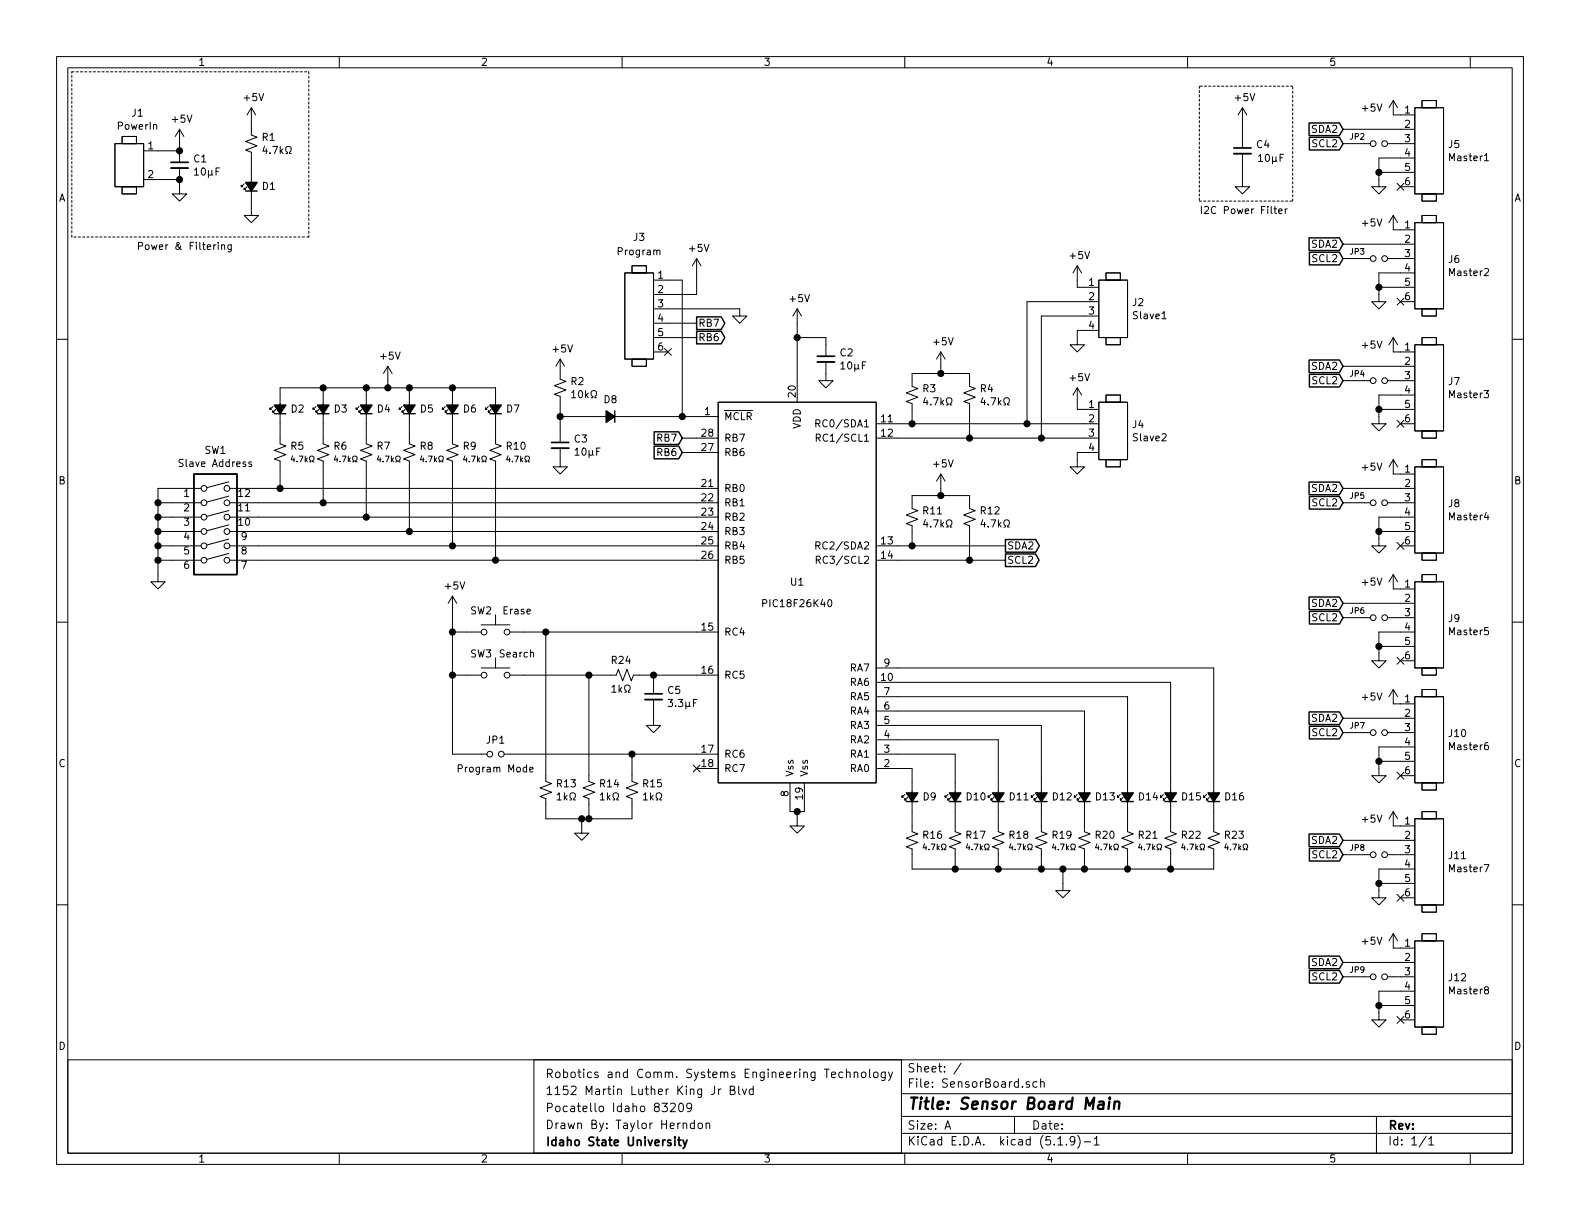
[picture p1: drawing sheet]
<svg xmlns="http://www.w3.org/2000/svg" width="279mm" height="216mm" viewBox="0 0 279 216" stroke-linecap="round" stroke-linejoin="round" font-family="sans-serif">
<g fill="none" stroke="#000" stroke-width=".18">
<path d="M10 10h259.4v195.9h-259.4zM12 12h255.4v191.9h-255.4zM44.4 19.1v4.8l1.1 .4-2.1 .7 2.1 .8-2.1 .7 1 .4v11.2h1.3l-1.3 1.3-1.2-1.3h1.2M44.4 19.1l-.7 1.2M44.4 19.1l.8 1.2M60 10v2M110 10v2M160 10v2M210 10v2M219.7 19.1l-.8 1.2M219.7 19.1v7.1M219.7 19.1l.8 1.2"/>
<path d="M246.4 17.8v2.5h3.8M246.4 17.8l-.8 1.3M246.4 17.8l.7 1.3M250.2 19.1h5.1v15.2h-5.1zM251.5 17.8h2.5v1.3h-2.5zM260 10v2M20.3 25.4h5.1v7.6h-5.1zM21.6 33h2.5v1.3h-2.5zM21.6 24.1h2.5v1.3h-2.5zM25.4 26.7h6.3M25.4 31.8h6.3M31.7 29.7v4.6h1.3l-1.3 1.3-1.2-1.3h1.2"/>
<path d="M31.7 22.9l-.7 1.2M31.7 22.9v5.8M31.7 22.9l.8 1.2M43.2 32.5l-.5 .5v-.2v.2h.2M43.7 33l-.5 .5v-.2v.2h.2M46.8 25.8l-.3 .9h.8M50.5 27.2h.3v-.3a.55 .55 0 0 1-.2-.8 .55 .55 0 0 1 .8 0l.1 .1a.53 .53 0 0 1-.3 .7v.3h.3M219.7 27.2v5.8h1.3l-1.3 1.3-1.3-1.3h1.3M225.3 36.9h.5M225.5 36.5v1.1l.3 .2M226.1 37.3l.6-.1v-.2l-.4-.1-.2 .2 .1 .6h.5M227.3 36.9v.9"/>
<path d="M227.6 36.9l-.3 .3M237.5 25.4h4.8M237.5 22.9h12.7M243.8 30.5h6.4M245.4 25.4h4.8M246.4 38.1v2.5h3.8M246.4 38.1l-.8 1.3M246.4 38.1l.7 1.3M247 32.4l1.3 1.2M247.6 33h2.6M248.3 32.4l-1.3 1.2M250.2 39.4h5.1v15.2h-5.1z"/>
<path d="M250.2 27.9h-6.4v5.1h1.3l-1.3 1.3-1.2-1.3h1.2M251.5 38.1h2.5v1.3h-2.5zM251.5 34.3h2.5v1.3h-2.5zM262.5 28.4h.7M10 60h2M38.2 43.3l-.4 .2M38.6 42.8v.2M38.6 43.3v.8M39.2 43.4l.2-.1h.3v.8M39.2 43.3v.8M40.9 43.3v1l-.3 .3-.3-.1M40.9 43.3h-.4l-.2 .2 .1 .6h.5"/>
<path d="M110.5 48.3h5.1v15.2h-5.1zM111.8 47h2.5v1.3h-2.5zM115.6 54.6h15.2v1.3h1.3l-1.3 1.3-1.3-1.3h1.3M115.6 49.5h5v24.2M115.6 57.2h7.6M115.6 59.7h7.6M116.2 44.4l.1-.2 .3 .1 .1 .8M123.2 45.7v6.4h-7.6M123.2 45.7l-.8 1.3M123.2 45.7l.8 1.3M141 59.7h5v3.3M141 54.6v16.5"/>
<path d="M141 54.6l-.8 1.3M141 54.6l.7 1.3M190.5 47v3.8h3.8M190.5 47l-.8 1.3M190.5 47l.8 1.3M194.3 49.5h5.1v10.2h-5.1zM194.3 58.4h-3.8v2.6h1.3l-1.3 1.2-1.3-1.2h1.3M194.3 55.9h-10.2v21.6M194.3 53.3h-12.7v21.6M195.6 59.7h2.5v1.3h-2.5zM195.6 48.3h2.5v1.2h-2.5zM205.5 56.4h.7"/>
<path d="M237.5 43.2h12.7M237.5 45.7h4.8M243.8 50.8h6.4M245.4 45.7h4.8M246.4 59.7v2.5h3.8M246.4 59.7l-.8 1.3M246.4 59.7l.7 1.3M247 52.7l1.3 1.2M247.6 53.3h2.6M248.3 52.7l-1.3 1.2M250.2 48.3h-6.4v5h1.3l-1.3 1.3-1.2-1.3h1.2M251.5 59.7h2.5v1.3h-2.5z"/>
<path d="M251.5 54.6h2.5v1.3h-2.5zM267.4 60h2M48.3 71.9l-.5 .5v-.3v.3h.2M48.8 72.4l-.5 .5v-.3v.3h.2M55.9 71.9l-.5 .5v-.3v.3h.2M56.4 72.4l-.5 .5v-.3v.3h.2M57.1 68.6v9.9l1.1 .4-2.1 .7 2.1 .8-2.1 .8 1 .3v7.4M63.5 71.9l-.5 .5v-.3v.3h.2M64 72.4l-.5 .5v-.3v.3h.3M64.8 68.6v9.9l1 .4-2 .7 2 .8-2 .8 1 .3v9.9M68.6 64.8l-.8 1.2M68.6 64.8v3.8"/>
<path d="M68.6 64.8l.7 1.2M71.1 71.9l-.5 .5v-.3v.3h.3M71.6 72.4l-.5 .5v-.3v.3h.3M72.4 68.6v9.9l1 .4-2 .7 2 .8-2 .8 1 .3v12.5M78.7 71.9l-.5 .5v-.3v.3h.3M79.2 72.4l-.5 .5v-.3v.3h.3M80 68.6v9.9l1 .4-2 .7 2 .8-2 .8 1 .3v15M86.4 71.9l-.5 .5v-.3v.3h.2M86.9 72.4l-.5 .5v-.3v.3h.2M99.1 63.5v3.6l1 .3-2.1 .8 2.1 .8-2.1 .7 1.1 .4v8.1M99.1 79.2v3.4h1.2l-1.2 1.2-1.3-1.2h1.3M99.1 73.7h27.9"/>
<path d="M99.1 63.5l-.8 1.3M99.1 63.5l.7 1.3M101.1 69.4l.3-.3v1.2M101.1 70.3h.7M104.5 70.3h.3v-.2a.55 .55 0 0 1-.2-.8 .55 .55 0 0 1 .8-.1l.1 .2a.55 .55 0 0 1-.3 .7v.2h.3M111.8 63.5h2.5v1.3h-2.5zM115.6 62.2h2.5M117.5 61.6l1.2 1.2M118.7 61.6l-1.2 1.2M120.6 77.5h6.4M127 71.1h27.9v67.3h-27.9zM144.3 74.9l.7-.1v-.5l-.7-.1v1.3"/>
<path d="M144.3 77.4h.7v-.5l-.2-.1h-.5v1.2M144.6 74.9l.4 .6M144.7 77.4l.4 .6M146 64v3.3h1.3l-1.3 1.3-1.2-1.3h1.2M154.9 74.9h39.4M154.9 77.5h39.4M161.3 74.9v-3.5l-1-.4 2-.8-2-.7 2-.8-1-.4v-2.3h10.1v2.3l1.1 .4-2.1 .8 2.1 .7-2.1 .8 1 .4v6.1M163.6 70.3l-.3 .9h.8M166.4 62.2v3.8M166.4 62.2l-.8 1.3M166.4 62.2l.7 1.3M167.4 71.6h.3v-.2a.55 .55 0 0 1-.3-.9 .55 .55 0 0 1 .9 0v.2a.53 .53 0 0 1-.3 .7v.2h.3"/>
<path d="M173.8 70.3l-.3 .9h.8M177.5 71.6h.3v-.2a.55 .55 0 0 1-.2-.9 .55 .55 0 0 1 .8 0l.1 .2a.53 .53 0 0 1-.3 .7v.2h.3M190.5 68.6v3.8h3.8M190.5 68.6l-.8 1.3M190.5 68.6l.8 1.3M194.3 71.1h5.1v10.2h-5.1zM195.6 69.9h2.5v1.2h-2.5zM237.5 64.8h12.7M237.5 67.3h4.8M243.8 72.4h6.4M245.4 67.3h4.8M247 74.3l1.3 1.2"/>
<path d="M247.6 74.9h2.6M248.3 74.3l-1.3 1.2M250.2 61h5.1v15.2h-5.1zM250.2 69.9h-6.4v5h1.3l-1.3 1.3-1.2-1.3h1.2M251.5 76.2h2.5v1.3h-2.5zM27.9 88.9h7.7M27.9 91.4h7.7M27.9 94h7.7M27.9 96.5h7.7M27.9 99.1h7.7M35.6 86.4h-7.7v16.5h1.3l-1.3 1.2-1.2-1.2h1.2M40.5 97.9l-3.9 1"/>
<path d="M40.5 95.3l-3.9 1.1M40.5 92.8l-3.9 1.1M40.5 90.3l-3.9 1M40.5 87.7l-3.9 1.1M40.5 85.2l-3.9 1M40.6 86.4h86.4M40.6 88.9h86.4M40.6 91.4h86.4M40.6 94h86.4M40.6 96.5h86.4M40.6 99.1h86.4M44.5 81.7h-.3l-.2 .1v.2l.5 .1v.3h-.5"/>
<path d="M49.5 86.4v-4.9l-1-.3 2-.8-2-.8 2-.7-1-.4v-9.9h38.1v9.9l1 .4-2 .7 2 .8-2 .8 1 .3v17.6M51.7 80.6l-.2 .7h.6M54.7 81.7h.3l-.3-.8 .3-.3 .5 .2v.4l-.2 .3v.2h.2M59.4 80.6l-.3 .7h.6M62.4 81.7h.2l-.2-.8 .3-.3 .4 .2v.4l-.2 .3v.2h.2M67 80.6l-.3 .7h.7M70 81.7h.2l-.2-.8 .3-.3 .4 .2 .1 .4-.3 .3v.2h.3M74.6 80.6l-.3 .7h.7M77.6 81.7h.3l-.3-.8 .3-.3 .4 .2 .1 .4-.3 .3v.2h.3M82.2 80.6l-.2 .7h.6M85.2 81.7h.3l-.3-.8 .3-.3 .5 .2v.4l-.2 .3v.2h.2M89.8 80.6l-.2 .7h.6"/>
<path d="M92.8 81.7h.3l-.3-.8 .3-.3 .5 .2v.4l-.2 .3v.2h.2M120.6 80h6.4M144.3 96.5l.7-.1v-.5l-.7-.1v1.3M144.3 99h.7v-.5l-.2-.2h-.5v1.3M144.6 96.5l.4 .6M144.7 99l.4 .6M154.9 96.5h22.9M154.9 99.1h22.9M161.3 96.5v-3.5l-1-.4 2-.8-2-.7 2-.8-1-.4v-2.3h10.1v2.3l1.1 .4-2.1 .8 2.1 .7-2.1 .8 1 .4v6.1M163.6 91.9l-.3 .9h.8M166.4 83.8l-.8 1.3M166.4 83.8v3.8"/>
<path d="M166.4 83.8l.7 1.3M167.4 93.2h.3v-.2a.55 .55 0 0 1-.3-.9 .55 .55 0 0 1 .9 0v.2a.53 .53 0 0 1-.3 .7v.2h.3M173.8 91.9l-.3 .9h.8M177.5 93.2h.3v-.2a.55 .55 0 0 1-.2-.9 .55 .55 0 0 1 .8 0l.1 .2a.53 .53 0 0 1-.3 .7v.2h.3M194.3 80h-3.8v2.6h1.3l-1.3 1.2-1.3-1.2h1.3M195.6 81.3h2.5v1.3h-2.5zM237.5 86.4h12.7M237.5 88.9h4.8M243.8 94h6.4M245.4 88.9h4.8M246.4 81.3l-.8 1.3M246.4 81.3v2.5h3.8"/>
<path d="M246.4 81.3l.7 1.3M247 95.9l1.3 1.2M247.6 96.5h2.6M248.3 95.9l-1.3 1.2M250.2 82.6h5.1v15.2h-5.1zM250.2 91.4h-6.4v5.1h1.3l-1.3 1.3-1.2-1.3h1.2M251.5 97.8h2.5v1.3h-2.5zM251.5 81.3h2.5v1.3h-2.5zM10 110h2M80 111.8h5.1M80 105.4v28h6.1M80 119.4h5.1"/>
<path d="M80 105.4l-.8 1.3M80 105.4l.8 1.3M85.1 118.1h5.1M85.1 110.5h5.1M87.6 108.7v1.8M87.6 116.3v1.8M90.2 119.4h18.8l.3-1 .8 2 .8-2 .7 2 .4-1h15M90.2 111.8h36.8M96.5 111.8v26.4l1 .4-2 .7 2 .8-2 .7 1 .4v3.6h15.3v-3.6l-1.1-.4 2.1-.7-2.1-.8 2.1-.7-1-.4v-4.8M104.1 119.4v18.8l1.1 .4-2.1 .7 2.1 .8-2.1 .7 1 .4v3.6M115.6 119.4v3.3M134.9 106.7l.6-.1 .1-.1-.1-.4-.1-.1h-.5v1.3"/>
<path d="M146.5 106.1l.2-.1a.69 .69 0 0 1 .4 .7 .69 .69 0 0 1-.4 .6l-.2-.1-.1-.4zM154.9 118.1h59.7v29l1 .3-2 .8 2 .8-2 .7 1 .4v3.6h-53.3v-3.6l-1-.4 2-.7-2-.8 2-.8-1-.3v-11.2h-6.4M237.5 106.7h12.7M237.5 109.2h4.8M243.8 114.3h6.4M245.4 109.2h4.8M246.4 101.6v2.5h3.8M246.4 101.6l-.8 1.3M246.4 101.6l.7 1.3M247 116.2l1.3 1.2M247.6 116.8h2.6M248.3 116.2l-1.3 1.2"/>
<path d="M250.2 102.9h5.1v15.2h-5.1zM250.2 111.8h-6.4v5h1.3l-1.3 1.3-1.2-1.3h1.2M251.5 118.1h2.5v1.3h-2.5zM251.5 101.6h2.5v1.3h-2.5zM267.4 110h2M89.2 133.4h37.8M93.7 136.1l.6-.1-.1-.3h-.3l-.2 .1v.6h.5M108.2 121.5l.4-.4v1.3M108.2 122.4h.7M110.5 122.4h.2v-.2a.54 .54 0 0 1-.2-.8 .54 .54 0 0 1 .7-.2 .57 .57 0 0 1-.1 1v.2h.3M115.6 123.7v4.6h1.2l-1.2 1.2-1.3-1.2h1.3M122.6 135.3l1.2 1.2"/>
<path d="M123.2 135.9h3.8M123.8 135.3l-1.2 1.2M139.7 138.4v5.1h2.5v-5.1M154.9 130.8h21.6v16.3l1 .3-2 .8 2 .8-2 .7 1 .4v3.6M154.9 128.3h29.2v18.8l1.1 .3-2.1 .8 2.1 .8-2.1 .7 1 .4v3.6M154.9 125.7h36.9v21.4l1 .3-2 .8 2 .8-2 .7 1 .4v3.6M154.9 133.4h14v13.7l1 .3-2 .8 2 .8-2 .7 1 .4v3.6M154.9 123.2h44.5v23.9l1 .3-2 .8 2 .8-2 .7 1 .4v3.6M154.9 120.7h52.1v26.4l1 .3-2 .8 2 .8-2 .7 1 .4v3.6M237.5 127h12.7M237.5 129.5h4.8M243.8 134.6h6.4"/>
<path d="M245.4 129.5h4.8M246.4 121.9v2.6h3.8M246.4 121.9l-.8 1.3M246.4 121.9l.7 1.3M247 136.6l1.3 1.2M247.6 137.2h2.6M248.3 136.6l-1.3 1.2M250.2 123.2h5.1v15.2h-5.1zM250.2 132.1h-6.4v5.1h1.3l-1.3 1.2-1.2-1.2h1.2M251.5 138.4h2.5v1.3h-2.5zM251.5 121.9h2.5v1.3h-2.5zM10 160h2"/>
<path d="M98.5 140.5l.4-.3v1.3M98.5 141.5h.8M100.8 141.5h.3v-.3a.54 .54 0 0 1-.3-.7 .54 .54 0 0 1 .7-.2 .57 .57 0 0 1-.1 .9v.3h.4M102.9 144.8v2.5h1.2l-1.2 1.3-1.3-1.3h1.3M106.1 140.5l.4-.3v1.3M106.1 141.5h.8M108.4 141.5h.3v-.3a.54 .54 0 0 1-.3-.7 .54 .54 0 0 1 .8-.2 .57 .57 0 0 1-.1 .9v.3h.3M113.8 140.5l.3-.3v1.3M113.8 141.5h.7M116 141.5h.3v-.3a.54 .54 0 0 1-.3-.7 .54 .54 0 0 1 .8-.2 .57 .57 0 0 1-.1 .9v.3h.3M141 143.5v2.6h1.2l-1.2 1.2-1.3-1.2h1.3M160 140.5l-.5 .5v-.3v.3h.3"/>
<path d="M160.5 141l-.5 .5v-.3v.3h.3M163.5 149.2l-.3 .7h.7M166.5 150.3h.3l-.3-.8 .3-.2 .4 .1 .1 .4-.3 .3v.2h.3M167.6 140.5l-.5 .5v-.3v.3h.3M168.1 141l-.5 .5v-.3v.3h.3M171.1 149.2l-.2 .7h.6M174.1 150.3h.3l-.3-.8 .3-.2 .5 .1v.4l-.2 .3v.2h.2M175.3 140.5l-.5 .5v-.3v.3h.2M175.8 141l-.5 .5v-.3v.3h.2M178.7 149.2l-.2 .7h.6M181.7 150.3h.3l-.3-.8 .3-.2 .5 .1v.4l-.2 .3v.2h.2M182.9 140.5l-.5 .5v-.3v.3h.2"/>
<path d="M183.4 141l-.5 .5v-.3v.3h.2M186.4 149.2l-.3 .7h.6M188 153.7v3.8h1.2l-1.2 1.3-1.3-1.3h1.3M189.4 150.3h.2l-.2-.8 .3-.2 .4 .1v.4l-.2 .3v.2h.2M190.5 140.5l-.5 .5v-.3v.3h.2M191 141l-.5 .5v-.3v.3h.3M194 149.2l-.3 .7h.7M197 150.3h.2l-.2-.8 .3-.2 .4 .1 .1 .4-.3 .3v.2h.3M198.1 140.5l-.5 .5v-.3v.3h.3M198.6 141l-.5 .5v-.3v.3h.3M201.6 149.2l-.3 .7h.7M204.6 150.3h.3l-.3-.8 .3-.2 .4 .1 .1 .4-.3 .3v.2h.3"/>
<path d="M205.7 140.5l-.5 .5v-.3v.3h.3M206.2 141l-.5 .5v-.3v.3h.3M209.2 149.2l-.2 .7h.6M212.2 150.3h.3l-.3-.8 .3-.2 .5 .1v.4l-.2 .3v.2h.2M213.4 140.5l-.5 .5v-.3v.3h.2M213.9 141l-.5 .5v-.3v.3h.2M216.8 149.2l-.2 .7h.6M219.8 150.3h.3l-.3-.8 .3-.2 .5 .1v.4l-.2 .3v.2h.2M237.5 148.6h12.7M237.5 151.1h4.8M243.8 156.2h6.4M245.4 151.1h4.8"/>
<path d="M246.4 143.5v2.6h3.8M246.4 143.5l-.8 1.3M246.4 143.5l.7 1.3M247 158.1l1.3 1.3M247.6 158.8h2.6M248.3 158.1l-1.3 1.3M250.2 144.8h5.1v15.2h-5.1zM250.2 153.7h-6.4v5.1h1.3l-1.3 1.2-1.2-1.2h1.2M251.5 143.5h2.5v1.3h-2.5zM267.4 160h2M237.5 170.2h12.7M237.5 172.7h4.8"/>
<path d="M243.8 177.8h6.4M245.4 172.7h4.8M246.4 165.1v2.5h3.8M246.4 165.1l-.8 1.3M246.4 165.1l.7 1.3M247 179.7l1.3 1.2M248.3 179.7l-1.3 1.2M250.2 166.4h5.1v15.2h-5.1zM250.2 175.3h-6.4v5h1.3l-1.3 1.3-1.2-1.3h1.2M251.5 165.1h2.5v1.3h-2.5zM251.5 160h2.5v1.3h-2.5zM12 187.4h255.4v16.5h-255.4z"/>
<path d="M94.4 187.4h65v16.5h-65zM117.1 195.1h.9l-.5 .6 .4 .1v.6l-.2 .2-.6-.2M118.6 195.2l.2-.1h.4l.2 .4-.9 1.1h.9M120.1 195.2l.4-.1a.94 .94 0 0 1 0 1.5l-.4-.3-.1-.6zM122.3 195.7l-.1 .2a.48 .48 0 0 1-.6 0l-.2-.2 .2-.6a.48 .48 0 0 1 .7 .3 1.01 1.01 0 0 1-.4 1.2h-.3M122.8 198.7l-.4-.1-.3 .3v.5l.3 .2 .4-.1M122.8 198.1v1.5M123.5 198.7l.2-.1 .5 .1v.7l-.3 .2-.4-.2zM124.9 198.7l.2-.1 .3 .1 .1 .9M124.9 198.6v1M126.4 192v1.1a.51 .51 0 0 1-.6 .4M127.1 192.6v.9"/>
<path d="M127.5 192.6h-.3l-.1 .2M129.1 192.8l.7-.1 .1-.2-.1-.4-.7-.1v1.5h.6l.3-.2a.41 .41 0 0 0-.4-.5M130.6 192v1.3l.3 .2M131.3 192.6l.3 .9 .4-.9M133.2 192.6h-.4l-.3 .2 .1 .6 .2 .1h.4M133.2 192v1.5M149 189.6h-.4l-.3 .2 .1 .6 .2 .2 .4-.1M149.7 189.7l.1-.1a.37 .37 0 0 1 .5 .2v.8M149.7 189.1v1.5M151.1 189.7l.2-.1h.3l.1 1M151.1 189.6v1M152.4 189.7l.2-.1 .4 .1 .1 .6-.1 .2-.4 .1-.2-.2z"/>
<path d="M153.8 189.1v1.2l.2 .3M154.5 189.7l.3-.1 .4 .1v.7l-.2 .2-.5-.2zM156.5 189.6v1.2l-.2 .3-.4-.1M156.5 189.6h-.4l-.3 .2 .1 .6 .2 .2 .4-.1M157.1 189.6l.4 1M157.8 189.6l-.5 1.3-.2 .2M159.4 197.4h108M159.4 193.4h108M167.1 199.7l.5-1.5 .5 1.5M167.2 199.2h.8M170 188l-1.3 1.9M179.4 197.4v3"/>
<path d="M182 191.3h-.3l-.2 .2v.2l.5 .1v.4h-.5M183.4 191.3h-.4l-.3 .2v.6l.3 .2 .4-.1M184 191.4l.2-.1h.4l.1 1M184 190.8v1.5M243.4 197.4v6.5M247.6 180.3h2.6M251.5 181.6h2.5v1.3h-2.5zM60 203.9v2M110 203.9v2M159.4 200.4h108M160 203.9v2M187.1 202.5h.8"/>
<path d="M188.6 202.3v.2M190.1 201.6l-.1 .2a.48 .48 0 0 1-.6 0l-.2-.2 .2-.6a.48 .48 0 0 1 .6 .1 1.27 1.27 0 0 1-.2 1.3l-.4 .1M190.6 200.8a1.71 1.71 0 0 1 0 2.2M191.7 201.9h1.2M193.5 201.4l.4-.4v1.5M193.5 202.5h.9M210 203.9v2M252.2 200.9l-1.2 1.9M252.7 201.4l.4-.4v1.5M252.7 202.5h.8M260 203.9v2"/>
<circle cx="242.8" cy="25.4" r=".51"/>
<circle cx="244.9" cy="25.4" r=".51"/>
<circle cx="242.8" cy="45.7" r=".51"/>
<circle cx="244.9" cy="45.7" r=".51"/>
<circle cx="242.8" cy="67.3" r=".51"/>
<circle cx="244.9" cy="67.3" r=".51"/>
<circle cx="36.1" cy="94" r=".51"/>
<circle cx="36.1" cy="86.4" r=".51"/>
<circle cx="36.1" cy="96.5" r=".51"/>
<circle cx="36.1" cy="99.1" r=".51"/>
<circle cx="36.1" cy="88.9" r=".51"/>
<circle cx="36.1" cy="91.4" r=".51"/>
<circle cx="40.1" cy="94" r=".51"/>
<circle cx="40.1" cy="99.1" r=".51"/>
<circle cx="40.1" cy="86.4" r=".51"/>
<circle cx="40.1" cy="91.4" r=".51"/>
<circle cx="40.1" cy="88.9" r=".51"/>
<circle cx="40.1" cy="96.5" r=".51"/>
<circle cx="242.8" cy="88.9" r=".51"/>
<circle cx="244.9" cy="88.9" r=".51"/>
<circle cx="85.6" cy="119.4" r=".51"/>
<circle cx="85.6" cy="111.8" r=".51"/>
<circle cx="89.7" cy="111.8" r=".51"/>
<circle cx="89.7" cy="119.4" r=".51"/>
<circle cx="242.8" cy="109.2" r=".51"/>
<circle cx="244.9" cy="109.2" r=".51"/>
<circle cx="86.6" cy="133.4" r=".51"/>
<circle cx="88.6" cy="133.4" r=".51"/>
<circle cx="242.8" cy="129.5" r=".51"/>
<circle cx="244.9" cy="129.5" r=".51"/>
<circle cx="242.8" cy="151.1" r=".51"/>
<circle cx="244.9" cy="151.1" r=".51"/>
<circle cx="242.8" cy="172.7" r=".51"/>
<circle cx="244.9" cy="172.7" r=".51"/>
</g>
<path d="M194.4 194.8h.7v1.3M195.2 195.2l-.7 .1a.4 .4 0 0 0-.4 .4 .4 .4 0 0 0 .3 .4l.7-.1M196.2 194.8l-.2 1.3M196.3 194.1l-.1 .2M197.1 194.9a.5 .5 0 0 1 .9 .1l-.2 1.1M197.1 194.8l-.1 1.3" fill="none" stroke="#000" stroke-width=".41"/>
<path d="M30.2 28.7h3.1M218.2 26.2h3M97.5 78.2h3.1M144.5 63h3.1M114 122.7h3.1M119.4 201.1v.1M119.4 201.6v1M119.8 201.6h.6M120.1 201.1v1.3l.3 .2M120.8 201.6l.3 1M121.5 201.6l-.5 1.3-.2 .2" fill="none" stroke="#000" stroke-width=".3"/>
<g fill="none" stroke="#000" stroke-width=".25">
<path d="M43.4 33.8h2.1M231.5 21.7h5.4l.6 1.2-.6 1.1h-5.4zM231.5 24.3h5.4l.6 1.1-.6 1.1h-5.4zM123.2 58.6h4.3l.7 1.1-.7 1.1h-4.3zM123.2 56h4.3l.7 1.2-.7 1.1h-4.3zM231.5 42.1h5.4l.6 1.1-.6 1.1h-5.4zM231.5 44.6h5.4l.6 1.1-.6 1.1h-5.4zM48.5 73.2h2M56.1 73.2h2.1M63.8 73.2h2M71.4 73.2h2M79 73.2h2"/>
<path d="M86.6 73.2h2M108.7 72.6v2.1M115.7 78.9h4.3l.6 1.1-.6 1.1h-4.3zM115.7 76.4h4.3l.6 1.1-.6 1.1h-4.3zM231.5 63.7h5.4l.6 1.1-.6 1.1h-5.4zM231.5 66.2h5.4l.6 1.1-.6 1.1h-5.4zM34.3 83.8h7.6v17.8h-7.6zM177.8 97.9h5.3l.6 1.2-.6 1.1h-5.3zM177.8 95.4h5.4l.6 1.1-.6 1.1h-5.4zM231.5 85.2h5.4l.6 1.2-.6 1.1h-5.4zM231.5 87.8h5.4l.6 1.1-.6 1.1h-5.4zM231.5 105.6h5.4l.6 1.1-.6 1.1h-5.4z"/>
<path d="M231.5 108.1h5.4l.6 1.1-.6 1.1h-5.4zM231.5 125.9h5.4l.6 1.1-.6 1.1h-5.4zM231.5 128.4h5.4l.6 1.1-.6 1.2h-5.4zM160.3 141.7h2M167.9 141.7h2M175.5 141.7h2M183.1 141.7h2.1M190.8 141.7h2M198.4 141.7h2M206 141.7h2M213.6 141.7h2M231.5 147.5h5.4l.6 1.1-.6 1.1h-5.4z"/>
<path d="M231.5 150h5.4l.6 1.1-.6 1.1h-5.4zM231.5 169.1h5.4l.6 1.1-.6 1.1h-5.4zM231.5 171.6h5.4l.6 1.1-.6 1.1h-5.4z"/>
</g>
<g fill="#000" stroke="#000" stroke-width=".25">
<path d="M43.4 32.3h2.1l-1.1 1.5zM48.5 71.6h2l-1 1.6zM56.1 71.6h2.1l-1.1 1.6zM63.8 71.6h2l-1 1.6zM71.4 71.6h2l-1 1.6zM79 71.6h2l-1 1.6zM86.6 71.6h2l-1 1.6zM107.2 72.6l1.5 1.1-1.5 1zM160.3 140.2h2l-1 1.5zM167.9 140.2h2l-1 1.5zM175.5 140.2h2l-1 1.5zM183.1 140.2h2.1l-1.1 1.5z"/>
<path d="M190.8 140.2h2l-1 1.5zM198.4 140.2h2l-1 1.5zM206 140.2h2l-1 1.5zM213.6 140.2h2l-1 1.5z"/>
<circle cx="31.8" cy="26.7" r=".51"/>
<circle cx="31.8" cy="31.8" r=".51"/>
<circle cx="243.8" cy="30.5" r=".51"/>
<circle cx="141" cy="59.7" r=".51"/>
<circle cx="243.8" cy="50.8" r=".51"/>
<circle cx="57.2" cy="68.6" r=".51"/>
<circle cx="64.8" cy="68.6" r=".51"/>
<circle cx="68.6" cy="68.6" r=".51"/>
<circle cx="72.4" cy="68.6" r=".51"/>
<circle cx="80" cy="68.6" r=".51"/>
<circle cx="99.1" cy="73.7" r=".51"/>
<circle cx="120.7" cy="73.7" r=".51"/>
<circle cx="161.3" cy="74.9" r=".51"/>
<circle cx="166.4" cy="66" r=".51"/>
<circle cx="171.5" cy="77.5" r=".51"/>
<circle cx="181.6" cy="74.9" r=".51"/>
<circle cx="184.2" cy="77.5" r=".51"/>
<circle cx="243.8" cy="72.4" r=".51"/>
<circle cx="27.9" cy="94" r=".51"/>
<circle cx="27.9" cy="88.9" r=".51"/>
<circle cx="27.9" cy="99.1" r=".51"/>
<circle cx="27.9" cy="91.4" r=".51"/>
<circle cx="27.9" cy="96.5" r=".51"/>
<circle cx="49.5" cy="86.4" r=".51"/>
<circle cx="57.2" cy="88.9" r=".51"/>
<circle cx="64.8" cy="91.4" r=".51"/>
<circle cx="72.4" cy="94" r=".51"/>
<circle cx="80" cy="96.5" r=".51"/>
<circle cx="87.6" cy="99.1" r=".51"/>
<circle cx="161.3" cy="96.5" r=".51"/>
<circle cx="166.4" cy="87.6" r=".51"/>
<circle cx="171.5" cy="99.1" r=".51"/>
<circle cx="243.8" cy="94" r=".51"/>
<circle cx="80" cy="111.8" r=".51"/>
<circle cx="80" cy="119.4" r=".51"/>
<circle cx="96.5" cy="111.8" r=".51"/>
<circle cx="104.1" cy="119.4" r=".51"/>
<circle cx="115.6" cy="119.4" r=".51"/>
<circle cx="243.8" cy="114.3" r=".51"/>
<circle cx="111.8" cy="133.4" r=".51"/>
<circle cx="243.8" cy="134.6" r=".51"/>
<circle cx="102.9" cy="144.8" r=".51"/>
<circle cx="104.1" cy="144.8" r=".51"/>
<circle cx="141" cy="143.5" r=".51"/>
<circle cx="168.9" cy="153.7" r=".51"/>
<circle cx="176.5" cy="153.7" r=".51"/>
<circle cx="184.2" cy="153.7" r=".51"/>
<circle cx="188" cy="153.7" r=".51"/>
<circle cx="191.8" cy="153.7" r=".51"/>
<circle cx="199.4" cy="153.7" r=".51"/>
<circle cx="207" cy="153.7" r=".51"/>
<circle cx="243.8" cy="156.2" r=".51"/>
<circle cx="243.8" cy="177.8" r=".51"/>
</g>
<path d="M30.2 29.7h3.1M218.2 27.2h3M97.5 79.2h3.1M144.5 64h3.1M114 123.7h3.1" fill="none" stroke="#000" stroke-width=".33"/>
<path d="M12.7 12.7h41.9M54.6 12.7v29.2M212.1 15.2v20.4M228.6 15.2h-16.5M212.1 35.6h16.5M228.6 35.6v-20.4M12.7 41.9v-29.2M54.6 41.9h-41.9" fill="none" stroke="#000" stroke-width=".18" stroke-dasharray=".4 .4"/>
<text font-size="2.8" x="160.4" y="196.2">Title: Sensor Board Main</text>
<g font-size="2.1">
<text x="96.4" y="190.6">Robotics and Comm. Systems Engineering Technology</text>
<text x="160.4" y="189.6">Sheet: /</text>
<text x="96.4" y="196.6">Pocatello Idaho 83209</text>
<text x="96.4" y="193.6">1152 Martin Luther King Jr Blvd</text>
<text x="160.4" y="192.3">File: SensorBoard.sch</text>
<text x="96.4" y="202.6">Idaho State University</text>
<text x="96.4" y="199.6">Drawn By: Taylor Herndon</text>
<text x="160.4" y="202.5">KiCad E.D.A. kicad (5.1.9)-1</text>
<text x="160.4" y="199.7">Size: A</text>
<text x="182.4" y="199.7">Date:</text>
<text x="245.4" y="199.7">Rev:</text>
<text x="245.4" y="202.5">Id: 1/1</text>
</g>
<g font-size="1.8">
<text x="35" y="11.6">1</text>
<text x="85" y="11.6">2</text>
<text x="135" y="11.6">3</text>
<text x="185" y="11.6">4</text>
<text x="235" y="11.6">5</text>
<text x="43.2" y="17.9">+5V</text>
<text x="218.5" y="17.9">+5V</text>
<text x="20.9" y="22.9">PowerIn</text>
<text x="23.4" y="20.6">J1</text>
<text x="30.5" y="21.7">+5V</text>
<text x="232" y="23.5">SDA2</text>
<text x="241" y="19.7">+5V</text>
<text x="248.4" y="20.1">1</text>
<text x="248.4" y="22.6">2</text>
<text x="26.2" y="26.4">1</text>
<text x="34.3" y="28.7">C1</text>
<text x="46.4" y="24.9">R1</text>
<text x="47.3" y="27.2">4.7k</text>
<text x="222.2" y="26.2">C4</text>
<text x="222.7" y="28.6">10µF</text>
<text x="232.2" y="26">SCL2</text>
<text x="248.4" y="25.1">3</text>
<text x="248.4" y="27.7">4</text>
<text x="256.2" y="26.2">J5</text>
<text x="256.4" y="28.5">Master1</text>
<text x="10.4" y="35.6">A</text>
<text x="26.2" y="31.5">2</text>
<text x="34.5" y="31">10µF</text>
<text x="46.4" y="33.6">D1</text>
<text x="248.4" y="30.2">5</text>
<text x="248.4" y="32.8">6</text>
<text x="267.8" y="35.6">A</text>
<text x="212.1" y="37.8">I2C Power Filter</text>
<text x="241" y="40.1">+5V</text>
<text x="248.4" y="40.4">1</text>
<text x="24.1" y="44.2">Power &amp; Filtering</text>
<text x="109.4" y="45.1">Program</text>
<text x="112.1" y="42.6">J3</text>
<text x="122" y="44.6">+5V</text>
<text x="189.3" y="45.8">+5V</text>
<text x="232" y="43.8">SDA2</text>
<text x="232.2" y="46.4">SCL2</text>
<text x="248.4" y="42.9">2</text>
<text x="248.4" y="45.5">3</text>
<text x="256.2" y="46.5">J6</text>
<text x="116.4" y="49.3">1</text>
<text x="116.4" y="51.8">2</text>
<text x="139.8" y="53.4">+5V</text>
<text x="192.6" y="50.5">1</text>
<text x="192.6" y="53.1">2</text>
<text x="248.4" y="48">4</text>
<text x="248.4" y="50.5">5</text>
<text x="248.4" y="53.1">6</text>
<text x="256.4" y="48.8">Master2</text>
<text x="116.4" y="54.4">3</text>
<text x="116.4" y="56.9">4</text>
<text x="116.4" y="59.4">5</text>
<text x="123.4" y="57.8">RB7</text>
<text x="192.6" y="55.6">3</text>
<text x="192.6" y="58.2">4</text>
<text x="200.3" y="54.1">J2</text>
<text x="200.5" y="56.4">Slave1</text>
<text x="67.4" y="63.6">+5V</text>
<text x="97.8" y="62.3">+5V</text>
<text x="116.4" y="62">6</text>
<text x="123.4" y="60.3">RB6</text>
<text x="148.6" y="63">C2</text>
<text x="148.8" y="65.3">10µF</text>
<text x="165.2" y="61.1">+5V</text>
<text x="232" y="65.4">SDA2</text>
<text x="241" y="61.6">+5V</text>
<text x="248.4" y="62">1</text>
<text x="248.4" y="64.5">2</text>
<text x="101" y="68.1">R2</text>
<text x="101.8" y="70.4">10k</text>
<text x="106.8" y="71.3">D8</text>
<text x="140.7" y="70.2" transform="rotate(-90 140.7 70.2)">20</text>
<text x="163.2" y="69.4">R3</text>
<text x="164.1" y="71.7">4.7k</text>
<text x="173.4" y="69.4">R4</text>
<text x="174.3" y="71.7">4.7k</text>
<text x="189.3" y="67.4">+5V</text>
<text x="232.2" y="67.9">SCL2</text>
<text x="248.4" y="67.1">3</text>
<text x="248.4" y="69.6">4</text>
<text x="256.2" y="68.1">J7</text>
<text x="256.4" y="70.4">Master3</text>
<text x="51.5" y="72.9">D2</text>
<text x="59.1" y="72.9">D3</text>
<text x="66.8" y="72.9">D4</text>
<text x="74.4" y="72.9">D5</text>
<text x="82" y="72.9">D6</text>
<text x="89.6" y="72.9">D7</text>
<text x="124.1" y="77.2">28</text>
<text x="124.6" y="73.4">1</text>
<text x="128" y="74.3">MCLR</text>
<text x="141.6" y="75.9" transform="rotate(-90 141.6 75.9)">VDD</text>
<text x="145.2" y="75.6">RC0/SDA1</text>
<text x="155.9" y="74.7">11</text>
<text x="155.9" y="77.2">12</text>
<text x="192.6" y="72.1">1</text>
<text x="192.6" y="74.7">2</text>
<text x="192.6" y="77.2">3</text>
<text x="200.3" y="75.7">J4</text>
<text x="248.4" y="72.1">5</text>
<text x="248.4" y="74.7">6</text>
<text x="32" y="82.6">Slave Address</text>
<text x="36.2" y="80.3">SW1</text>
<text x="51.5" y="79.5">R5</text>
<text x="59.1" y="79.5">R6</text>
<text x="66.7" y="79.5">R7</text>
<text x="74.3" y="79.5">R8</text>
<text x="81.9" y="79.5">R9</text>
<text x="89.6" y="79.5">R10</text>
<text x="101.6" y="78.3">C3</text>
<text x="101.8" y="80.6">10µF</text>
<text x="116.3" y="80.6">RB6</text>
<text x="116.3" y="78.1">RB7</text>
<text x="124.1" y="79.8">27</text>
<text x="128" y="80.6">RB6</text>
<text x="128" y="78.1">RB7</text>
<text x="145.4" y="78.1">RC1/SCL1</text>
<text x="165.2" y="82.7">+5V</text>
<text x="192.6" y="79.8">4</text>
<text x="200.5" y="78">Slave2</text>
<text x="241" y="83.2">+5V</text>
<text x="248.4" y="83.6">1</text>
<text x="10.4" y="85.6">B</text>
<text x="32.5" y="87.9">1</text>
<text x="42.2" y="87.9">12</text>
<text x="124.1" y="86.1">21</text>
<text x="124.1" y="88.6">22</text>
<text x="128" y="87">RB0</text>
<text x="128" y="89.5">RB1</text>
<text x="232" y="87">SDA2</text>
<text x="232.2" y="89.5">SCL2</text>
<text x="248.4" y="86.1">2</text>
<text x="248.4" y="88.6">3</text>
<text x="256.2" y="89.7">J8</text>
<text x="267.8" y="85.6">B</text>
<text x="32.5" y="90.4">2</text>
<text x="32.5" y="93">3</text>
<text x="32.5" y="95.5">4</text>
<text x="42.2" y="93">10</text>
<text x="42.2" y="90.4">11</text>
<text x="42.7" y="95.5">9</text>
<text x="124.1" y="91.2">23</text>
<text x="124.1" y="93.7">24</text>
<text x="128" y="92.1">RB2</text>
<text x="128" y="94.6">RB3</text>
<text x="163.3" y="91">R11</text>
<text x="164.1" y="93.3">4.7k</text>
<text x="173.5" y="91">R12</text>
<text x="174.3" y="93.3">4.7k</text>
<text x="248.4" y="91.2">4</text>
<text x="248.4" y="93.7">5</text>
<text x="256.4" y="92">Master4</text>
<text x="32.5" y="98">5</text>
<text x="32.5" y="100.6">6</text>
<text x="42.7" y="100.6">7</text>
<text x="42.7" y="98">8</text>
<text x="124.1" y="96.3">25</text>
<text x="124.1" y="98.8">26</text>
<text x="128" y="97.2">RB4</text>
<text x="128" y="99.7">RB5</text>
<text x="145.2" y="97.2">RC2/SDA2</text>
<text x="145.4" y="99.7">RC3/SCL2</text>
<text x="155.9" y="96.3">13</text>
<text x="155.9" y="98.8">14</text>
<text x="178.1" y="99.7">SCL2</text>
<text x="178.1" y="97.2">SDA2</text>
<text x="248.4" y="96.3">6</text>
<text x="78.8" y="104.2">+5V</text>
<text x="135.4" y="107.4">PIC18F26K40</text>
<text x="139.9" y="103.6">U1</text>
<text x="232" y="107.3">SDA2</text>
<text x="241" y="103.6">+5V</text>
<text x="248.4" y="103.9">1</text>
<text x="248.4" y="106.4">2</text>
<text x="83.2" y="108.6">SW2</text>
<text x="89" y="108.6">Erase</text>
<text x="124.1" y="111.5">15</text>
<text x="128" y="112.4">RC4</text>
<text x="232.2" y="109.9">SCL2</text>
<text x="248.4" y="109">3</text>
<text x="248.4" y="111.5">4</text>
<text x="256.2" y="110">J9</text>
<text x="256.4" y="112.3">Master5</text>
<text x="83.2" y="116.3">SW3</text>
<text x="88.5" y="116.3">Search</text>
<text x="108.2" y="117.4">R24</text>
<text x="124.1" y="119.1">16</text>
<text x="150.4" y="118.7">RA7</text>
<text x="156.4" y="117.9">9</text>
<text x="248.4" y="114">5</text>
<text x="248.4" y="116.6">6</text>
<text x="108.9" y="122.5">1k</text>
<text x="118.1" y="122.7">C5</text>
<text x="118.4" y="125">3.3µF</text>
<text x="128" y="120">RC5</text>
<text x="150.4" y="121.3">RA6</text>
<text x="150.4" y="123.8">RA5</text>
<text x="155.9" y="120.4">10</text>
<text x="156.4" y="125.5">6</text>
<text x="156.4" y="122.9">7</text>
<text x="241" y="123.9">+5V</text>
<text x="248.4" y="124.2">1</text>
<text x="86.1" y="131.5">JP1</text>
<text x="150.4" y="131.4">RA2</text>
<text x="150.4" y="128.9">RA3</text>
<text x="150.4" y="126.4">RA4</text>
<text x="156.4" y="130.6">4</text>
<text x="156.4" y="128">5</text>
<text x="232" y="127.6">SDA2</text>
<text x="232.2" y="130.2">SCL2</text>
<text x="248.4" y="126.7">2</text>
<text x="248.4" y="129.3">3</text>
<text x="248.4" y="131.8">4</text>
<text x="256.3" y="130.3">J10</text>
<text x="10.4" y="135.6">C</text>
<text x="81.4" y="136.6">Program Mode</text>
<text x="124.1" y="133.1">17</text>
<text x="124.1" y="135.6">18</text>
<text x="128" y="134">RC6</text>
<text x="128" y="136.5">RC7</text>
<text x="140.3" y="137.4" transform="rotate(-90 140.3 137.4)">Vss</text>
<text x="142.9" y="137.4" transform="rotate(-90 142.9 137.4)">Vss</text>
<text x="150.4" y="136.5">RA0</text>
<text x="150.4" y="134">RA1</text>
<text x="156.4" y="135.6">2</text>
<text x="156.4" y="133.1">3</text>
<text x="248.4" y="134.4">5</text>
<text x="248.4" y="136.9">6</text>
<text x="256.4" y="132.6">Master6</text>
<text x="267.8" y="135.6">C</text>
<text x="98.5" y="139.2">R13</text>
<text x="99.2" y="141.5">1k</text>
<text x="106.1" y="139.2">R14</text>
<text x="106.8" y="141.5">1k</text>
<text x="113.8" y="139.2">R15</text>
<text x="114.4" y="141.5">1k</text>
<text x="139.4" y="140.8" transform="rotate(-90 139.4 140.8)">8</text>
<text x="142" y="141.3" transform="rotate(-90 142 141.3)">19</text>
<text x="163.3" y="141.5">D9</text>
<text x="171" y="141.5">D10</text>
<text x="178.6" y="141.5">D11</text>
<text x="186.2" y="141.5">D12</text>
<text x="193.8" y="141.5">D13</text>
<text x="201.4" y="141.5">D14</text>
<text x="209.1" y="141.5">D15</text>
<text x="216.7" y="141.5">D16</text>
<text x="163.3" y="148.3">R16</text>
<text x="170.9" y="148.3">R17</text>
<text x="178.5" y="148.3">R18</text>
<text x="186.2" y="148.3">R19</text>
<text x="193.8" y="148.3">R20</text>
<text x="201.4" y="148.3">R21</text>
<text x="209" y="148.3">R22</text>
<text x="216.6" y="148.3">R23</text>
<text x="232" y="149.2">SDA2</text>
<text x="241" y="145.5">+5V</text>
<text x="248.4" y="145.8">1</text>
<text x="248.4" y="148.3">2</text>
<text x="232.2" y="151.8">SCL2</text>
<text x="248.4" y="150.9">3</text>
<text x="248.4" y="153.4">4</text>
<text x="248.4" y="156">5</text>
<text x="256.3" y="151.9">J11</text>
<text x="256.4" y="154.2">Master7</text>
<text x="248.4" y="158.5">6</text>
<text x="241" y="167.1">+5V</text>
<text x="248.4" y="167.4">1</text>
<text x="232" y="170.8">SDA2</text>
<text x="232.2" y="173.4">SCL2</text>
<text x="248.4" y="169.9">2</text>
<text x="248.4" y="172.5">3</text>
<text x="256.3" y="173.5">J12</text>
<text x="248.4" y="175">4</text>
<text x="248.4" y="177.5">5</text>
<text x="256.4" y="175.8">Master8</text>
<text x="10.4" y="185.6">D</text>
<text x="248.4" y="180.1">6</text>
<text x="267.8" y="185.6">D</text>
<text x="35" y="205.5">1</text>
<text x="85" y="205.5">2</text>
<text x="135" y="205.5">3</text>
<text x="185" y="205.5">4</text>
<text x="235" y="205.5">5</text>
</g>
<g font-size="1.4">
<text x="238.8" y="24.7">JP2</text>
<text x="238.8" y="45">JP3</text>
<text x="238.8" y="66.6">JP4</text>
<text x="52.1" y="81.7">4.7k</text>
<text x="59.8" y="81.7">4.7k</text>
<text x="67.4" y="81.7">4.7k</text>
<text x="75" y="81.7">4.7k</text>
<text x="82.6" y="81.7">4.7k</text>
<text x="90.2" y="81.7">4.7k</text>
<text x="238.8" y="88.2">JP5</text>
<text x="238.8" y="108.5">JP6</text>
<text x="238.8" y="128.8">JP7</text>
<text x="163.9" y="150.3">4.7k</text>
<text x="171.5" y="150.3">4.7k</text>
<text x="179.1" y="150.3">4.7k</text>
<text x="186.8" y="150.3">4.7k</text>
<text x="194.4" y="150.3">4.7k</text>
<text x="202" y="150.3">4.7k</text>
<text x="209.6" y="150.3">4.7k</text>
<text x="217.2" y="150.3">4.7k</text>
<text x="238.8" y="150.4">JP8</text>
<text x="238.8" y="172">JP9</text>
</g>
</svg>
